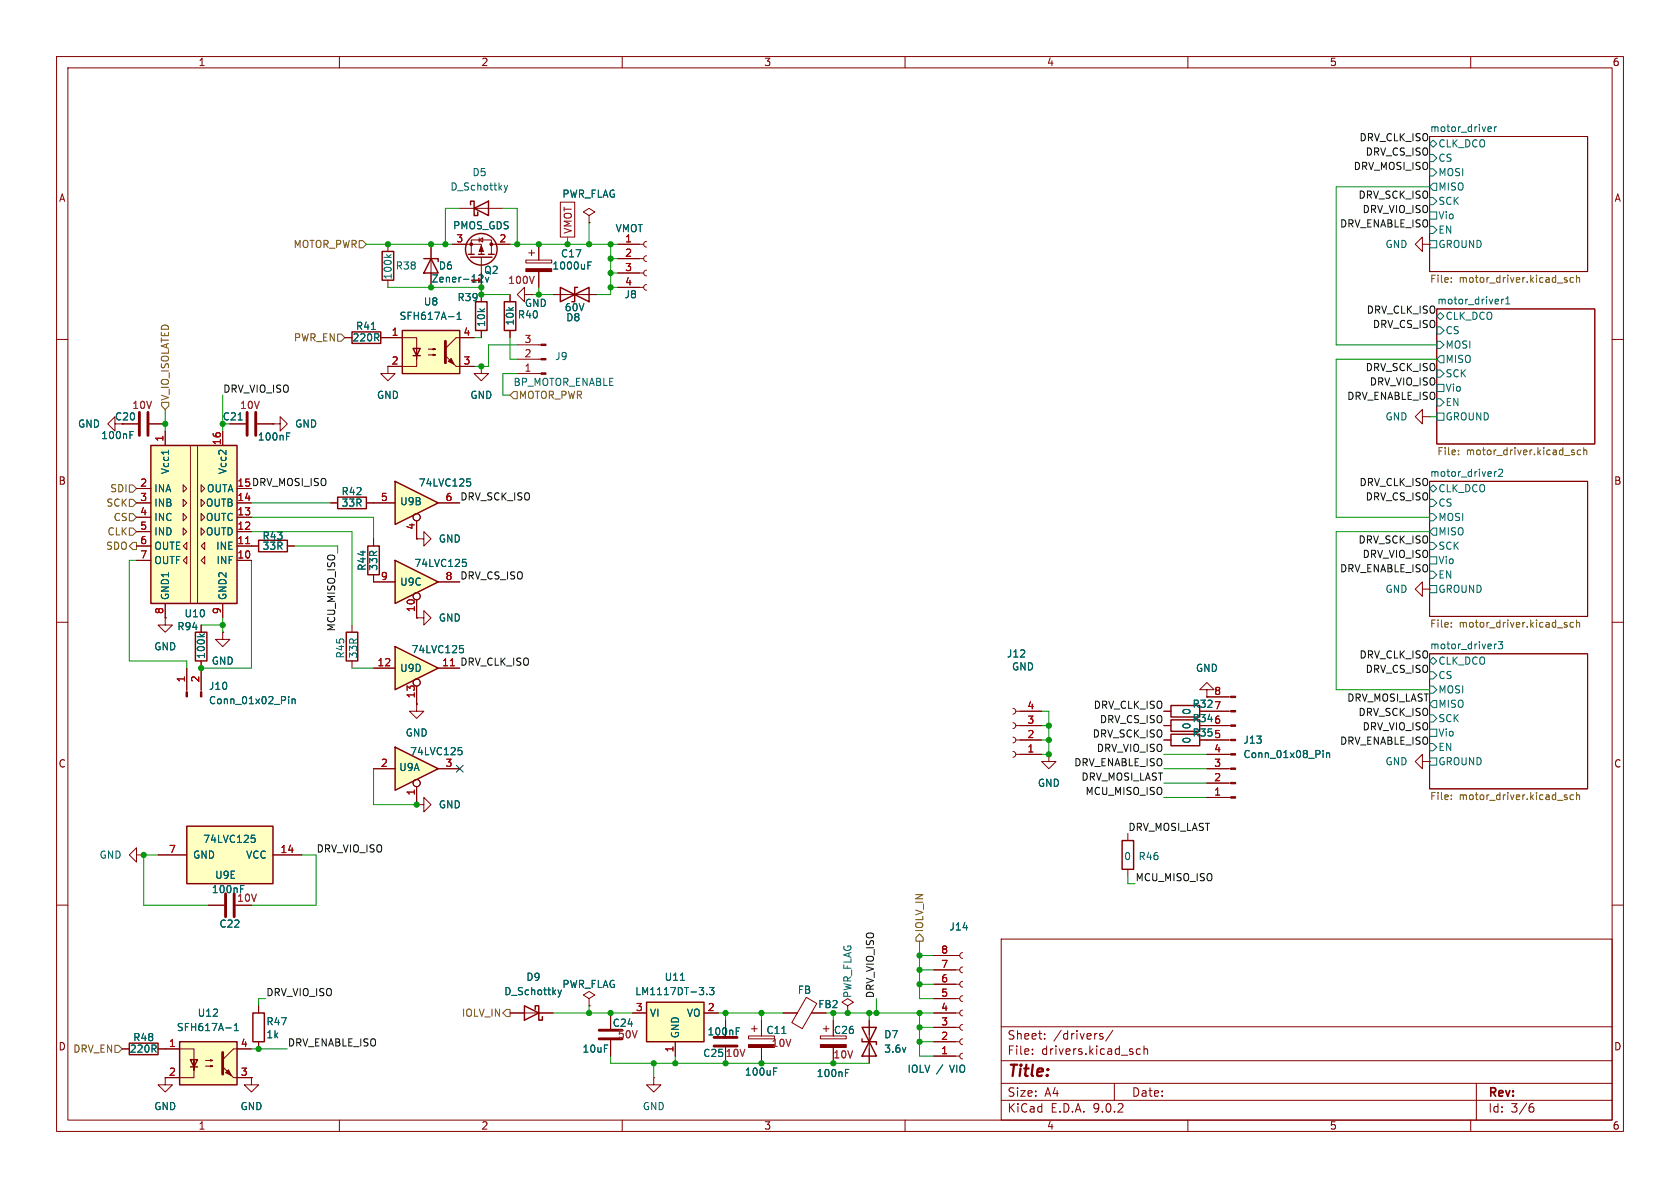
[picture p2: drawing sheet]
<svg xmlns="http://www.w3.org/2000/svg" width="297mm" height="210mm" viewBox="0 0 297 210" stroke-linecap="round" stroke-linejoin="round" font-family="sans-serif">
<g fill="none" stroke="#840000" stroke-width=".18">
<path d="M10 10h277v190h-277zM12 12h273v186h-273zM60 10v2M110 10v2M160 10v2M210 10v2M260 10v2M252.7 24.1h28v23.9h-28zM251.5 43.2v-1.3l-1.3 1.3 1.3 1.3v-1.3h1.2M252.7 43.2h.1M254 54.6h27.9v23.9h-27.9zM10 60h2"/>
<path d="M21.6 74.9h2.8M26.4 74.9h2.8M285 60h2M252.7 85.1h28v23.9h-28zM10 110h2M29.2 109.2v1.3h1.3l-1.3 1.3-1.3-1.3h1.3M29.2 109.2h.1M35.6 110.5v1.3M35.6 116.8v1.3M252.7 115.6h28v23.8h-28zM285 110h2M213.4 138.4h4.2"/>
<path d="M213.4 135.9h4.2M213.4 133.4h4.2M213.4 130.8h4.2M213.4 128.3h4.2M213.4 125.7h4.2M213.4 123.2h4.2M213.4 141h4.2M10 160h2M177 166h108v32h-108zM285 160h2M60 198v2M110 198v2"/>
<path d="M160 198v2M177 194.5h108M177 191.5h108M177 187.5h108M177 181.5h108M182.5 186.3v.1M182.5 185.5v.1M184.7 183.6v.1M184.7 182.8v.1M194.4 183l.6 .4-.2 .3-.4-.1M195 182.8l-.4-.1-.2 .2M196.7 182.1l-1.2 2"/>
<path d="M197 191.5v3M201.6 185.5l-.4-.1-.3 .3v.4l.1 .2h.6M202.2 185.5l.3-.1 .3 .1 .1 .9M202.2 184.9v1.5M210 198v2M260 198v2M261 191.5v6.5M270.6 195.7h.4l.2 .3-.1 .5-.5 .1M271 195.1l-.4 .1"/>
</g>
<g fill="none" stroke="#006464" stroke-width=".18">
<path d="M252.7 25.4l.7-.6 .6 .6-.6 .6zM252.7 27.3h.7l.6 .6-.6 .7h-.7zM252.7 29.8h.7l.6 .7-.6 .6h-.7zM252.7 34.9h.7l.6 .7-.6 .6h-.7zM252.7 37.5h1.3v1.2h-1.3zM253.4 32.4h.6v1.3h-.6l-.7-.7zM263.2 22.4l.4 .1 .1 .2-.6 .1M263.6 23.2l-.4 .1M264.2 22.4v.9M264.6 22.4l-.4 .3M252.7 40h.7l.6 .6-.6 .7h-.7zM252.7 42.5h1.3v1.3h-1.3z"/>
<path d="M254 55.9l.6-.7 .7 .7-.7 .6zM254 57.8h.6l.7 .6-.7 .7h-.6zM265.5 52.9v.8M265.8 52.9l-.3 .2M266.2 53.7h.7M266.2 52.8l.4-.3v1.2M23 76.9h.4M23 76.3h.6M254 70.5h.6l.7 .6-.7 .7h-.6zM254 60.3h.6l.7 .7-.7 .6h-.6zM254 65.4h.6l.7 .6-.7 .7h-.6zM254 67.9h1.3v1.3h-1.3z"/>
<path d="M254 73h1.3v1.3h-1.3zM254.6 62.9h.7v1.2h-.7l-.6-.6zM252.7 86.4l.7-.7 .6 .7-.6 .6zM252.7 88.3h.7l.6 .6-.6 .6h-.7zM252.7 90.8h.7l.6 .6-.6 .7h-.7zM252.7 95.9h.7l.6 .6-.6 .7h-.7zM252.7 98.4h1.3v1.3h-1.3zM253.4 93.3h.6v1.3h-.6l-.7-.6zM264.2 83.4v.8M264.6 83.4l-.4 .2M264.9 83.1l.5-.2 .3 .4-.8 .9h.8M35.3 112.1l.5 .4"/>
<path d="M36.1 112.1l-.4 .3M252.7 101h.7l.6 .6-.6 .6h-.7zM252.7 103.5h1.3v1.3h-1.3zM252.7 116.8l.7-.6 .6 .6-.6 .7zM252.7 118.7h.7l.6 .7-.6 .6h-.7zM264.2 113.8v.9M264.6 113.8l-.4 .3M264.9 113.4h.8l-.5 .5 .4 .1v.6l-.2 .1-.5-.1M233.9 132.7v.1M233.9 133.1v.8M234.5 133.1v.8M234.5 133.2l.2-.1h.3l.1 .8"/>
<path d="M252.7 131.4h.7l.6 .7-.6 .6h-.7zM252.7 121.3h.7l.6 .6-.6 .7h-.7zM252.7 126.4h.7l.6 .6-.6 .6h-.7zM252.7 128.9h1.3v1.3h-1.3zM252.7 134h1.3v1.3h-1.3zM253.4 123.8h.6v1.3h-.6l-.7-.6z"/>
</g>
<g fill="none" stroke="#725600" stroke-width=".18">
<path d="M256.6 49.1v.1M256.6 49.8v.1M276.7 49.5l.3 .1 .1 .1-.2 .2h-.2M276.7 49.1h.3M278.2 49.1h-.4l-.2 .2 .1 .6h.5M278.7 48.6v1.3M278.7 49.2l.2-.1h.3l.1 .8M257.8 79.6v.1M278 80h.3l.1 .2-.2 .2h-.3M278 79.5l.3 .1M279.4 79.6l-.3-.1-.3 .3 .2 .5h.4M280 79.7l.2-.2 .3 .1v.8"/>
<path d="M280 79.1v1.3M257.8 80.3v.1M256.6 110.8v.1M256.6 110.1v.1M276.7 110.4l.3 .1 .1 .2-.2 .2h-.2M276.7 110l.3 .1M278.2 110.1l-.4-.1-.2 .3 .1 .5h.5M278.7 110.1l.2-.1 .3 .1 .1 .8M278.7 109.6v1.3M256.6 140.6v.1M256.6 141.2v.2M276.7 140.9l.3 .1 .1 .2-.2 .2h-.2"/>
<path d="M276.7 140.5l.3 .1M278.2 140.6l-.4-.1-.2 .2 .1 .6h.5M278.7 140.1v1.3M278.7 140.6l.2-.1 .3 .1 .1 .8"/>
</g>
<path d="M34.5 111.8h2.1v5h-2.1z" fill="none" stroke="#840000" stroke-width=".25"/>
<path d="M24.6 72.9v4.1M26.2 72.9v4.1" fill="none" stroke="#840000" stroke-width=".51"/>
<g fill="#840000" stroke="#840000" stroke-width=".18">
<path d="M217.6 140.8h.8v.3h-.8z"/>
<path d="M217.6 138.3h.8v.3h-.8z"/>
<path d="M217.6 135.8h.8v.2h-.8z"/>
<path d="M217.6 133.2h.8v.3h-.8z"/>
<path d="M217.6 130.7h.8v.2h-.8z"/>
<path d="M217.6 128.1h.8v.3h-.8z"/>
<path d="M217.6 125.6h.8v.3h-.8z"/>
<path d="M217.6 123.1h.8v.2h-.8z"/>
</g>
<path d="M69.8 132.1l7.7 3.8-7.7 3.8z" fill="#ffffc2"/>
<path d="M69.8 132.1l7.7 3.8-7.7 3.8z" fill="none" stroke="#840000" stroke-width=".25"/>
<g fill="none" stroke="#840000" stroke-width=".18">
<path d="M66 135.9h3.8M73.7 139.1v3.1M77.5 135.9h3.8"/>
<circle cx="73.7" cy="138.4" r=".63"/>
</g>
<path d="M81 132.2h.6M81.1 132.6h.3l.3 .3-.1 .5h-.5" fill="none" stroke="#006464" stroke-width=".18"/>
<path d="M69.8 114.3l7.7 3.8-7.7 3.8z" fill="#ffffc2"/>
<path d="M69.8 114.3l7.7 3.8-7.7 3.8z" fill="none" stroke="#840000" stroke-width=".25"/>
<g fill="none" stroke="#840000" stroke-width=".18">
<path d="M66 118.1h3.8M73.7 109.2h1.2v-1.2l1.3 1.2-1.3 1.3v-1.3M73.7 109.2h.1M77.5 118.1h3.8M73.7 124.5v1.2h1.2l-1.2 1.3-1.3-1.3h1.3M73.7 124.5h.1M73.7 121.3v3.2"/>
<circle cx="73.7" cy="120.6" r=".63"/>
</g>
<path d="M79.6 117.7h.7" fill="none" stroke="#a90000" stroke-width=".18"/>
<path d="M81.3 114.1h.6M81.4 114.6h.3l.2 .2-.1 .5-.4 .1" fill="none" stroke="#006464" stroke-width=".18"/>
<path d="M69.8 99.1l7.7 3.8-7.7 3.8z" fill="#ffffc2"/>
<path d="M69.8 99.1l7.7 3.8-7.7 3.8z" fill="none" stroke="#840000" stroke-width=".25"/>
<g fill="none" stroke="#840000" stroke-width=".18">
<path d="M66 102.9h3.8M73.7 106v3.2M77.5 102.9h3.8"/>
<circle cx="73.7" cy="105.4" r=".63"/>
</g>
<path d="M81.8 98.9h.6M81.9 99.4h.3l.3 .2-.2 .5h-.4" fill="none" stroke="#006464" stroke-width=".18"/>
<path d="M69.8 85.1l7.7 3.8-7.7 3.8z" fill="#ffffc2"/>
<path d="M59.7 87.9h5.1v2h-5.1zM69.8 85.1l7.7 3.8-7.7 3.8zM207 127.3h5.1v2h-5.1zM207 124.7h5.1v2h-5.1zM207 129.8h5.1v2h-5.1z" fill="none" stroke="#840000" stroke-width=".25"/>
<g fill="none" stroke="#840000" stroke-width=".18">
<path d="M20.3 74.9v-1.2l-1.3 1.2 1.3 1.3v-1.3h1.3M40.6 74.9h2.8M45.5 74.9h2.8M48.3 74.9h1.2v-1.2l1.3 1.2-1.3 1.3v-1.3M48.3 74.9h.1M58.4 88.9h1.3M64.8 88.9h5M73.7 95.3h1.2v-1.3l1.3 1.3-1.3 1.2v-1.2M73.7 95.3h.1M73.7 92.1v3.2M77.5 88.9h3.8M205.7 128.3h1.3"/>
<path d="M205.7 125.7h1.3M205.7 130.8h1.3M213.4 121.9h1.2l-1.2-1.2-1.3 1.2h1.3v1.3M213.4 123.2h.1M73.7 142.2h1.2v-1.2l1.3 1.2-1.3 1.3v-1.3M73.7 142.2h.1M36.8 160h2.8"/>
<circle cx="73.7" cy="91.4" r=".63"/>
</g>
<path d="M42.1 74.2h.7M50.7 77.1h.4M50.7 76.5h.6M82.5 84.7h.7M82.7 85.1h.3l.2 .3-.1 .5h-.4M42.5 157.1h.5M42.5 156.5h.6" fill="none" stroke="#006464" stroke-width=".18"/>
<path d="M43.7 72.9v4.1M45.2 72.9v4.1M39.9 158v4.1M41.4 158v4.1" fill="none" stroke="#840000" stroke-width=".51"/>
<path d="M33 146.1h15.3v10.1h-15.3z" fill="#ffffc2"/>
<path d="M84.1 53.3h2v5.1h-2zM33 146.1h15.3v10.1h-15.3zM198.4 148.6h2v5.1h-2z" fill="none" stroke="#840000" stroke-width=".25"/>
<path d="M85.1 52.1v1.2M85.1 58.4v1.3M68.6 64.8v1.2h1.2l-1.2 1.3-1.3-1.3h1.3M33 118.1v4.2M35.6 118.1v4.2M185.4 133.4v1.2h1.3l-1.3 1.3-1.3-1.3h1.3M185.4 133.4h.1M27.9 151.1h5.1M48.3 151.1h5M199.4 147.3v1.3M199.4 153.7v1.2" fill="none" stroke="#840000" stroke-width=".18"/>
<path d="M51 123.1v.2M51 123.6v.8M51.6 123.6v.8M51.6 123.7l.2-.1h.3l.1 .8M44.4 147.6h.7M44.6 148.1h.3l.2 .3-.1 .5h-.4" fill="none" stroke="#006464" stroke-width=".18"/>
<g fill="#840000" stroke="#840000" stroke-width=".18">
<path d="M32.9 122.3h.2v.9h-.2z"/>
<path d="M35.4 122.3h.3v.9h-.3z"/>
</g>
<path d="M71.1 58.4h10.2v7.6h-10.2z" fill="#ffffc2"/>
<path d="M71.1 58.4h10.2v7.6h-10.2zM73 61.6h1.3l-.6 1.3zM73 62.9h1.3" fill="none" stroke="#840000" stroke-width=".25"/>
<path d="M68.6 59.7h5.1v3.8v-1.9M83.8 59.7h-3.2l-1.9 1.9M73.7 62.9v1.9h-5.1M75.7 61.7h1.3l-.4 .1v-.2l.4 .1M75.7 62.7h1.3l-.4 .2v-.3l.4 .1M80.6 64.8h3.2M85.1 64.8v1.2h1.3l-1.3 1.3-1.3-1.3h1.3M85.1 64.8h.1M24.1 151.1v-1.2l-1.2 1.2 1.2 1.3v-1.3h1.3M25.4 151.1h.1" fill="none" stroke="#840000" stroke-width=".18"/>
<path d="M78.7 60.3v3.8" fill="none" stroke="#840000" stroke-width=".51"/>
<g fill="#840000" stroke="#840000" stroke-width=".18">
<path d="M79.2 63.9l.6-.5 .5 1z"/>
<path d="M78.7 62.9l1.9 1.9z"/>
</g>
<path d="M79.3 56h1M80.8 56.5h.7M80.8 55.6l.4-.4v1.3" fill="none" stroke="#006464" stroke-width=".18"/>
<path d="M26.7 78.7h15.2v28h-15.2z" fill="#ffffc2"/>
<path d="M26.7 78.7h15.2v28h-15.2zM45.7 95.5h5.1v2h-5.1zM22.9 184.4h5v2h-5z" fill="none" stroke="#840000" stroke-width=".25"/>
<g fill="none" stroke="#840000" stroke-width=".18">
<path d="M29.2 76.2v2.5M33.7 78.7v28M34.9 78.7v28M39.4 76.2v2.5M24.1 86.4h2.6M24.1 88.9h2.6M24.1 91.4h2.6M24.1 94h2.6M24.1 96.5h2.6M24.1 99.1h2.6M32.4 85.7l.6 .7-.6 .6zM32.4 88.3l.6 .6-.6 .6z"/>
<path d="M32.4 90.8l.6 .6-.6 .7zM32.4 93.3l.6 .7-.6 .6zM32.4 96.5l.6-.6v1.3zM32.4 99.1l.6-.7v1.3zM35.6 85.7l.6 .7-.6 .6zM35.6 88.3l.6 .6-.6 .6zM35.6 90.8l.6 .6-.6 .7zM35.6 93.3l.6 .7-.6 .6zM35.6 96.5l.6-.6v1.3zM35.6 99.1l.6-.7v1.3zM41.9 88.9h2.5M41.9 91.4h2.5"/>
<path d="M41.9 94h2.5M41.9 96.5h3.8M41.9 99.1h2.5M50.8 96.5h1.3M29.2 106.7v2.5M39.4 111.8v1.2h1.2l-1.2 1.3-1.3-1.3h1.3M39.4 111.8h.1M39.4 106.7v2.5M179.1 132.8l.3 .2 .2 .4-.2 .3-.3 .2M179.1 130.3l.3 .2 .2 .3-.2 .4-.3 .1M179.1 127.8l.3 .1 .2 .4-.2 .3-.3 .2M179.1 125.2l.3 .2 .2 .3-.2 .4-.3 .1"/>
<path d="M179.6 133.4h4.5M179.6 130.8h4.5M179.6 128.3h4.5M179.6 125.7h4.5M21.6 185.4h1.3M27.9 185.4h1.3"/>
</g>
<path d="M29.8 79.6v.7" fill="none" stroke="#006464" stroke-width=".18"/>
<path d="M43.4 96.1h.7" fill="none" stroke="#a90000" stroke-width=".18"/>
<path d="M31.7 184.2h10.2v7.6h-10.2z" fill="#ffffc2"/>
<g fill="none" stroke="#840000" stroke-width=".25">
<path d="M83.2 36.2v-.6h.6v2.5h.7v-.6M83.8 36.8l2.6-1.2v2.5zM62.2 58.7h5.1v2h-5.1zM67.6 44.5h2v5h-2zM74.9 45.7h2.6v.5M76.2 45.7l1.3 2.6h-2.6zM82.8 45h1M83.2 45.5h3.8M84.6 45h1M86.4 45h1M89.2 53.3h2v5.1h-2zM99.1 50.8l5 2.5v-2.5l-5 2.5z"/>
<path d="M102.1 50.8h-.5v2.5h-.5M65 96.5h2.1v5.1h-2.1zM61.2 111.8h2v5h-2zM92.7 177.8l2.5 1.3-2.5 1.2zM94.6 178.4v-.6h.6v2.5h.7v-.6M31.7 184.2h10.2v7.6h-10.2zM33.7 187.3h1.2l-.6 1.3zM33.7 188.6h1.2M152.4 181.6h2.5l-2.5 5.1h2.5zM152.4 183.6v.6h2.5v.5"/>
<circle cx="85.1" cy="44.1" r="2.79"/>
</g>
<g fill="none" stroke="#840000" stroke-width=".18">
<path d="M81.3 36.8h7.6M104.1 38.1l1.1-.6-1.1-.7-1 .7 1 .6v1.3M104.1 39.4h.1M61 59.7h1.2M67.3 59.7h1.3M68.6 43.2v1.3M68.6 49.5v1.3M76.2 43.2v7.6M80 43.2h5.1v1.8M83.3 45v-2.6h3.6v2.6M84.7 42.4l.6-.4v.8zM84.7 42v.8"/>
<path d="M85.1 45.5v5.3M86.9 43.2h3.3M90.2 52.1v1.2M90.2 58.4v1.3M92.7 52.1v-1.3l-1.3 1.3 1.3 1.2v-1.2h1.3M93 46h4.5v.5h-4.5zM93.5 44.7h1M94 52.1h.1M94 44.2v1M95.2 43.2v2.8M95.2 48v2.8M97.8 52.1h7.6"/>
<path d="M109.2 43.2h4.6M109.2 45.7h4.6M109.2 48.3h4.6M109.2 50.8h4.6M114.3 42.7l-.4 .1-.1 .4 .1 .3 .4 .2M114.3 45.2l-.4 .2-.1 .3 .1 .4 .4 .1M114.3 47.8l-.4 .1-.1 .4 .1 .3 .4 .2M114.3 50.3l-.4 .1-.1 .4 .1 .4 .4 .1M91.4 66h4.3M91.4 63.5h4.3M91.4 61h4.3M251.5 73.7v-1.3l-1.3 1.3 1.3 1.2v-1.2h1.2"/>
<path d="M252.7 73.7h.1M66 95.3v1.2M62.2 110.5v1.3M62.2 116.8v1.3M66 101.6v1.3M251.5 104.1v-1.2l-1.3 1.2 1.3 1.3v-1.3h1.2M252.7 104.1h.1M251.5 134.6v-1.2l-1.3 1.2 1.3 1.3v-1.3h1.2M252.7 134.6h.1M90.2 179.1h7.6M104.1 176.5l1.1-.6-1.1-.6-1 .6 1 .6v1.3M104.1 177.8h.1"/>
<path d="M107.9 179.1v2.8M138.4 179.1h2.6M142.5 176.3l1.9 1.1-2.6 4.4-1.8-1zM143.5 179.1h2.5M149.9 177.8l1-.6-1-.7-1.1 .7 1.1 .6v1.3M149.9 179.1h.1M165.1 179.1h4.6M165.1 176.5h4.6M165.1 174h4.6M165.1 171.5h4.6M165.1 168.9h4.6M170.2 178.6l-.4 .1-.1 .4 .1 .3 .4 .2"/>
<path d="M170.2 176l-.4 .2-.1 .3 .1 .4 .4 .1M170.2 173.5l-.4 .1-.1 .4 .1 .3 .4 .2M170.2 170.9l-.4 .2-.1 .4 .1 .3 .4 .2M170.2 168.4l-.4 .2-.1 .3 .1 .4 .4 .1M29.2 185.4h5.1v3.8v-1.9M34.3 188.6v1.9h-5.1v1.3h1.3l-1.3 1.2-1.3-1.2h1.3M36.3 187.5h1.3l-.4 .1v-.3l.4 .2M36.3 188.5h1.3l-.4 .1v-.3l.4 .2M41.3 190.5h3.1M44.4 190.5v1.3h1.3l-1.3 1.2-1.2-1.2h1.2M44.4 190.5h.1M44.4 185.4h-3.1l-1.9 1.9"/>
<path d="M107.9 183.9v2.8M115.6 190.5v1.3h1.2l-1.2 1.2-1.3-1.2h1.3M115.6 190.5h.1M128.3 180.3v2.8M128.3 185.2v2.8M132.3 183.1h4.6v.5h-4.6zM132.8 181.9h1.1M133.3 181.4v1M134.6 180.3v2.8M134.6 185.2v2.8M145 183.1h4.6v.5h-4.6zM145.5 181.9h1.1"/>
<path d="M146 181.4v1M147.3 180.3v2.8M147.3 185.2v2.8M153.7 180.3v7.7M165.1 186.7h4.6M165.1 184.2h4.6M165.1 181.6h4.6M170.2 186.2l-.4 .1-.1 .4 .1 .3 .4 .2M170.2 183.6l-.4 .2-.1 .4 .1 .3 .4 .2M170.2 181.1l-.4 .2-.1 .3 .1 .4 .4 .1"/>
</g>
<path d="M39.4 186.1v3.8M105.9 182.1h4.1M105.9 183.6h4.1M126.2 183.4h4.1M126.2 184.9h4.1" fill="none" stroke="#840000" stroke-width=".51"/>
<g fill="#840000" stroke="#840000" stroke-width=".18">
<path d="M39.9 189.6l.5-.5 .5 1z"/>
<path d="M39.4 188.6l1.9 1.9z"/>
<path d="M95.7 65.9h.8v.3h-.8z"/>
<path d="M95.7 63.4h.8v.2h-.8z"/>
<path d="M95.7 60.8h.8v.3h-.8z"/>
<path d="M93 47.5h4.5v.5h-4.5z"/>
<path d="M132.3 184.7h4.6v.5h-4.6z"/>
<path d="M145 184.7h4.6v.5h-4.6z"/>
<path d="M85.1 43.4l.4 1.1h-.8z"/>
<circle cx="86.9" cy="43.2" r=".25"/>
<circle cx="83.3" cy="43.2" r=".25"/>
</g>
<g fill="none" stroke="#006464" stroke-width=".18">
<path d="M89.1 32.8l.3 .8M89.4 33.6l-.3 .4M89.7 32.8l-.3 .8M65.6 58.2h.8M68.3 45l.5 .5M69.2 45l-.5 .4M84.8 48.6h.3M85.8 49l.3 .9 .3-.9M103.9 46.9h.5M103.9 46.3h.6M98.7 175l.3 .8M99 175.8l-.3 .5"/>
<path d="M99.3 175l-.3 .8M39.9 181.7h1M41.4 182.2h.8M41.4 181.3l.4-.4v1.3M130.2 181.7h.6M130.2 182.3h.4M136.8 189.4h.4M136.8 188.8h.6M138.2 182.7h.7M149.5 189.7h.4M149.5 189h.6M166.7 188.2l-1.1 1.7"/>
</g>
<path d="M114.3 177.2h10.2v7h-10.2z" fill="#ffffc2"/>
<path d="M44.7 179.1h2v5.1h-2zM114.3 177.2h10.2v7h-10.2z" fill="none" stroke="#840000" stroke-width=".25"/>
<g fill="none" stroke="#840000" stroke-width=".18">
<path d="M99.1 35.7h2.5v6.2h-2.5zM104.1 39.4h.1M61 59.7h1.2M67.3 59.7h3.8M76.2 43.2v2.5M76.2 48.3v2.5M80 43.2h2.5M81.3 59.7h2.5M85.1 48.3v2.5M85.1 52.1v1.2M85.1 58.4v1.3M87.6 43.2h2.6"/>
<path d="M90.2 52.1v1.2M90.2 58.4v1.3M94 52.1h.1M95.2 43.2v2.8M95.2 48v2.8M97.8 52.1h2.5M102.9 52.1h2.5M109.2 43.2h3.8M109.2 45.7h3.8M109.2 48.3h3.8M109.2 50.8h3.8M21.6 74.9h2.8"/>
<path d="M26.4 74.9h2.8M29.2 76.2v2.5M39.4 76.2v2.5M40.6 74.9h2.8M45.5 74.9h2.8M48.3 74.9h.1M68.6 64.8h2.5M81.3 64.8h2.5M85.1 64.8h.1M24.1 88.9h2.6M24.1 96.5h2.6M24.1 86.4h2.6"/>
<path d="M24.1 91.4h2.6M24.1 94h2.6M24.1 99.1h2.6M41.9 88.9h2.5M41.9 96.5h3.8M41.9 91.4h2.5M41.9 94h2.5M41.9 99.1h2.5M50.8 96.5h1.3M58.4 88.9h1.3M64.8 88.9h5M66 95.3v1.2"/>
<path d="M73.7 95.3h.1M73.7 92.1v3.2M77.5 88.9h3.8M29.2 109.2h.1M29.2 106.7v2.5M33 118.1v3.8M35.6 110.5v1.3M35.6 116.8v5.1M39.4 111.8h.1M39.4 106.7v2.5M66 101.6v1.3h3.8M66 118.1h3.8"/>
<path d="M73.7 109.2h.1M73.7 106v3.2M77.5 118.1h3.8M77.5 102.9h3.8M66 135.9h3.8M73.7 124.5h.1M73.7 121.3v3.2M73.7 139.1v3.1M77.5 135.9h3.8M180.3 133.4h3.8M180.3 130.8h3.8M180.3 128.3h3.8"/>
<path d="M180.3 125.7h3.8M185.4 133.4h.1M205.7 130.8h1.3M205.7 128.3h1.3M205.7 125.7h1.3M213.4 123.2h.1M213.4 135.9h3.8M213.4 133.4h3.8M213.4 130.8h3.8M213.4 128.3h3.8M213.4 125.7h3.8M213.4 138.4h3.8"/>
<path d="M213.4 123.2h3.8M27.9 151.1h5.1M48.3 151.1h5M73.7 142.2h.1M213.4 141h3.8M36.8 160h2.8M45.7 177.8v1.3M90.2 179.1h2.5M95.2 179.1h2.6M104.1 177.8h.1M107.9 179.1v2.8M111.8 179.1h2.5"/>
<path d="M124.5 179.1h2.5M138.4 179.1h2.6M143.5 179.1h2.5M165.1 179.1h3.8M165.1 176.5h3.8M165.1 174h3.8M165.1 171.5h3.8M165.1 168.9h3.8M21.6 185.4h1.3M27.9 185.4h3.8M29.2 190.5h2.5M41.9 185.4h2.5"/>
<path d="M41.9 190.5h2.5M44.4 190.5h.1M45.7 184.2v1.2M107.9 183.9v2.8M119.4 184.2v2.5M128.3 180.3v2.8M128.3 185.2v2.8M134.6 180.3v2.8M134.6 185.2v2.8M147.3 180.3v2.8M147.3 185.2v2.8M153.7 180.3v2.6"/>
<path d="M153.7 185.4v2.6M165.1 186.7h3.8M165.1 184.2h3.8M165.1 181.6h3.8"/>
<circle cx="73.7" cy="91.4" r=".63"/>
<circle cx="73.7" cy="105.4" r=".63"/>
<circle cx="73.7" cy="120.6" r=".63"/>
<circle cx="73.7" cy="138.4" r=".63"/>
</g>
<g fill="none" stroke="#006464" stroke-width=".18">
<path d="M65.6 58.2h.8M79.3 56h1M80.8 56.5h.7M80.8 55.6l.4-.4v1.3M84.8 48.6h.3M85.8 49l.3 .9 .3-.9M103.9 46.9h.5M103.9 46.3h.6M23 76.9h.4M23 76.3h.6M29.8 79.6v.7M42.1 74.2h.7"/>
<path d="M50.7 77.1h.4M50.7 76.5h.6M81.8 98.9h.6M81.9 99.4h.3l.3 .2-.2 .5h-.4M82.5 84.7h.7M82.7 85.1h.3l.2 .3-.1 .5h-.4M35.3 112.1l.5 .4M36.1 112.1l-.4 .3M81.3 114.1h.6M81.4 114.6h.3l.2 .2-.1 .5-.4 .1M51 123.1v.2M51 123.6v.8"/>
<path d="M51.6 123.6v.8M51.6 123.7l.2-.1h.3l.1 .8M81 132.2h.6M81.1 132.6h.3l.3 .3-.1 .5h-.5M233.9 132.7v.1M233.9 133.1v.8M234.5 133.1v.8M234.5 133.2l.2-.1h.3l.1 .8M42.5 157.1h.5M42.5 156.5h.6M44.4 147.6h.7M44.6 148.1h.3l.2 .3-.1 .5h-.4"/>
<path d="M98.7 175l.3 .8M99 175.8l-.3 .5M99.3 175l-.3 .8M120.3 173.3h.7M124.9 175.7v.1M125.4 174.6h.8l-.4 .5 .4 .1v.5l-.2 .1-.6-.1M39.9 181.7h1M41.4 182.2h.8M41.4 181.3l.4-.4v1.3M130.2 182.3h.4M130.2 181.7h.6M136.8 189.4h.4"/>
<path d="M136.8 188.8h.6M138.2 182.7h.7M149.5 189.7h.4M149.5 189h.6M166.7 188.2l-1.1 1.7"/>
</g>
<path d="M59.7 59.1h.6l.7 .6-.7 .6h-.6zM63.5 42.5h.6l.7 .7-.7 .6h-.6zM28.6 71.1h1.2v.7l-.6 .6-.6-.6zM90.2 69.9l.6-.7h.6v1.3h-.6zM22.9 85.7h.6l.6 .7-.6 .6h-.6zM22.9 93.3h.6l.6 .7-.6 .6h-.6zM22.9 90.8h.6l.6 .6-.6 .7h-.6zM22.9 88.3h.6l.6 .6-.6 .6h-.6zM23.5 95.9h.6v1.3h-.6l-.6-.7zM89.5 178.4h.7v1.3h-.7l-.6-.6zM162.6 165.1l.6 .6v.7h-1.3v-.7zM20.3 184.8h.7l.6 .6-.6 .7h-.7z" fill="none" stroke="#725600" stroke-width=".18"/>
<g fill="none" stroke="#009600" stroke-width=".18">
<path d="M81.3 36.8h-2.6v6.4M88.9 36.8h2.5v6.4M104.1 39.4v3.8M252.7 33h-16.5v28h17.8M64.8 43.2h15.2M68.6 50.8h16.5v1.3h5.1M83.8 59.7h1.3M90.2 43.2h19M90.2 59.7v3.8h1.2M94 52.1h3.8M95.2 50.8v1.3M100.3 41.9v1.3"/>
<path d="M107.9 43.2v8.9h-2.5M107.9 45.7h1.3M107.9 48.3h1.3M107.9 50.8h1.3M29.2 72.4v3.8M39.4 69.9v6.3M91.4 61h-5v3.8h-2.6M91.4 66h-2.5v3.9h1.3M252.7 73.7h1.3M254 63.5h-17.8v27.9h16.5M24.1 99.1h-1.2v17.7h10.1v1.3M44.4 94h17.8v16.5"/>
<path d="M44.4 91.4h21.6v3.9M44.4 99.1v19h-8.8M44.4 88.9h14M52.1 96.5h7.6v1.3M252.7 94h-16.5v27.9h16.5M35.6 110.5h3.8M39.4 109.2v2.6M62.2 118.1h3.8M66 135.9v6.3h7.7M184.1 125.7h1.3v7.7h-1.3M184.1 128.3h1.3M184.1 130.8h1.3"/>
<path d="M205.7 133.4h7.7M205.7 135.9h7.7M205.7 138.4h7.7M27.9 151.1h-2.5v8.9h11.4M53.3 151.1h2.6v8.9h-11.5M199.4 154.9v1.3h1.3M205.7 141h7.7M47 176.5h-1.3v1.3M97.8 179.1h14M104.1 177.8v1.3M127 179.1h11.4M128.3 179.1v1.2"/>
<path d="M134.6 179.1v1.2M146 179.1h19.1M147.3 179.1v1.2M153.7 179.1v1.2M154.9 176.5v2.6M162.6 166.4v10.1h2.5M162.6 179.1v7.6h2.5M162.6 168.9h2.5M162.6 174h2.5M162.6 171.5h2.5M44.4 185.4h6.4M107.9 186.7v1.3h45.8"/>
<path d="M115.6 188v2.5M119.4 186.7v1.3M162.6 184.2h2.5M162.6 181.6h2.5"/>
</g>
<path d="M80.7 135.3l1.2 1.2M81.9 135.3l-1.2 1.2" fill="none" stroke="#000084" stroke-width=".18"/>
<path d="M43.4 96.1h.7M79.6 117.7h.7" fill="none" stroke="#a90000" stroke-width=".18"/>
<g fill="#009600" stroke="#009600" stroke-width=".18">
<circle cx="35.6" cy="118.1" r=".46"/>
<circle cx="85.1" cy="64.8" r=".46"/>
<circle cx="95.2" cy="52.1" r=".46"/>
<circle cx="85.1" cy="52.1" r=".46"/>
<circle cx="107.9" cy="50.8" r=".46"/>
<circle cx="78.7" cy="43.2" r=".46"/>
<circle cx="68.6" cy="43.2" r=".46"/>
<circle cx="76.2" cy="50.8" r=".46"/>
<circle cx="76.2" cy="43.2" r=".46"/>
<circle cx="119.4" cy="188" r=".46"/>
<circle cx="115.6" cy="188" r=".46"/>
<circle cx="128.3" cy="179.1" r=".46"/>
<circle cx="128.3" cy="188" r=".46"/>
<circle cx="147.3" cy="188" r=".46"/>
<circle cx="147.3" cy="179.1" r=".46"/>
<circle cx="104.1" cy="179.1" r=".46"/>
<circle cx="107.9" cy="179.1" r=".46"/>
<circle cx="134.6" cy="179.1" r=".46"/>
<circle cx="134.6" cy="188" r=".46"/>
<circle cx="39.4" cy="110.5" r=".46"/>
<circle cx="39.4" cy="74.9" r=".46"/>
<circle cx="29.2" cy="74.9" r=".46"/>
<circle cx="45.7" cy="185.4" r=".46"/>
<circle cx="73.7" cy="142.2" r=".46"/>
<circle cx="25.4" cy="151.1" r=".46"/>
<circle cx="107.9" cy="48.3" r=".46"/>
<circle cx="107.9" cy="45.7" r=".46"/>
<circle cx="95.2" cy="43.2" r=".46"/>
<circle cx="91.4" cy="43.2" r=".46"/>
<circle cx="104.1" cy="43.2" r=".46"/>
<circle cx="107.9" cy="43.2" r=".46"/>
<circle cx="100.3" cy="43.2" r=".46"/>
<circle cx="85.1" cy="50.8" r=".46"/>
<circle cx="185.4" cy="128.3" r=".46"/>
<circle cx="185.4" cy="130.8" r=".46"/>
<circle cx="185.4" cy="133.4" r=".46"/>
<circle cx="154.9" cy="179.1" r=".46"/>
<circle cx="149.9" cy="179.1" r=".46"/>
<circle cx="153.7" cy="179.1" r=".46"/>
<circle cx="162.6" cy="171.5" r=".46"/>
<circle cx="162.6" cy="174" r=".46"/>
<circle cx="162.6" cy="179.1" r=".46"/>
<circle cx="162.6" cy="181.6" r=".46"/>
<circle cx="162.6" cy="184.2" r=".46"/>
<circle cx="162.6" cy="168.9" r=".46"/>
</g>
<text font-size="2.8" fill="#840000" x="178" y="190.9">Title:</text>
<g font-size="2.1" fill="#840000">
<text x="178" y="184">Sheet:</text>
<text x="186.2" y="184">/drivers/</text>
<text x="178" y="186.7">File:</text>
<text x="184.1" y="186.7">drivers.kicad_sch</text>
<text x="178" y="196.9">KiCad</text>
<text x="178" y="194.1">Size:</text>
<text x="184.7" y="194.1">A4</text>
<text x="185.7" y="196.9">E.D.A.</text>
<text x="193.3" y="196.9">9.0.2</text>
<text x="200" y="194.1">Date:</text>
<text x="263" y="194.3">Rev:</text>
<text x="263" y="196.9">Id:</text>
<text x="267.1" y="196.9">3/6</text>
</g>
<g font-size="1.8" fill="#840000">
<text x="35" y="11.9">1</text>
<text x="85" y="11.9">2</text>
<text x="135" y="11.9">3</text>
<text x="185" y="11.9">4</text>
<text x="235" y="11.9">5</text>
<text x="285" y="11.9">6</text>
<text x="10.3" y="35.9">A</text>
<text x="285.3" y="35.9">A</text>
<text x="101.3" y="41.4" transform="rotate(-90 101.3 41.4)">VMOT</text>
<text x="10.3" y="85.9">B</text>
<text x="41.9" y="86.1">15 DRV_MOSI_ISO</text>
<text x="285.3" y="85.9">B</text>
<text x="210.7" y="125.3">R32</text>
<text x="210.7" y="127.9">R34</text>
<text x="210.7" y="130.4">R35</text>
<text x="10.3" y="135.9">C</text>
<text x="285.3" y="135.9">C</text>
<text x="41.8" y="159.6">10V</text>
<text x="10.3" y="185.9">D</text>
<text x="285.3" y="185.9">D</text>
<text x="29.8" y="190.2">2</text>
<text x="35" y="199.9">1</text>
<text x="85" y="199.9">2</text>
<text x="135" y="199.9">3</text>
<text x="185" y="199.9">4</text>
<text x="235" y="199.9">5</text>
<text x="285" y="199.9">6</text>
</g>
<g font-size="1.8" fill="#0f0f0f">
<text x="252.7" y="23.4">motor_driver</text>
<text x="240.3" y="25.1">DRV_CLK_ISO</text>
<text x="241.3" y="27.6">DRV_CS_ISO</text>
<text x="239.2" y="30.1">DRV_MOSI_ISO</text>
<text x="240.1" y="35.2">DRV_SCK_ISO</text>
<text x="236.8" y="40.3">DRV_ENABLE_ISO</text>
<text x="240.8" y="37.8">DRV_VIO_ISO</text>
<text x="254" y="53.9">motor_driver1</text>
<text x="241.5" y="55.5">DRV_CLK_ISO</text>
<text x="242.6" y="58.1">DRV_CS_ISO</text>
<text x="241.3" y="65.7">DRV_SCK_ISO</text>
<text x="39.4" y="69.5">DRV_VIO_ISO</text>
<text x="238.1" y="70.8">DRV_ENABLE_ISO</text>
<text x="242.1" y="68.2">DRV_VIO_ISO</text>
<text x="81.3" y="88.6">DRV_SCK_ISO</text>
<text x="240.3" y="86">DRV_CLK_ISO</text>
<text x="241.3" y="88.6">DRV_CS_ISO</text>
<text x="252.7" y="84.4">motor_driver2</text>
<text x="236.8" y="101.3">DRV_ENABLE_ISO</text>
<text x="240.1" y="96.2">DRV_SCK_ISO</text>
<text x="240.8" y="98.7">DRV_VIO_ISO</text>
<text x="81.3" y="102.5">DRV_CS_ISO</text>
<text x="59.3" y="111.7" transform="rotate(-90 59.3 111.7)">MCU_MISO_ISO</text>
<text x="81.3" y="117.8">DRV_CLK_ISO</text>
<text x="240.3" y="116.5">DRV_CLK_ISO</text>
<text x="241.3" y="119">DRV_CS_ISO</text>
<text x="252.7" y="114.9">motor_driver3</text>
<text x="193.3" y="125.4">DRV_CLK_ISO</text>
<text x="238.1" y="124.1">DRV_MOSI_LAST</text>
<text x="193.1" y="130.5">DRV_SCK_ISO</text>
<text x="194.3" y="127.9">DRV_CS_ISO</text>
<text x="236.8" y="131.7">DRV_ENABLE_ISO</text>
<text x="240.1" y="126.7">DRV_SCK_ISO</text>
<text x="240.8" y="129.2">DRV_VIO_ISO</text>
<text x="189.8" y="135.5">DRV_ENABLE_ISO</text>
<text x="193.8" y="133">DRV_VIO_ISO</text>
<text x="191.1" y="138.1">DRV_MOSI_LAST</text>
<text x="191.8" y="140.6">MCU_MISO_ISO</text>
<text x="199.4" y="147">DRV_MOSI_LAST</text>
<text x="55.9" y="150.8">DRV_VIO_ISO</text>
<text x="200.7" y="155.9">MCU_MISO_ISO</text>
<text x="47" y="176.2">DRV_VIO_ISO</text>
<text x="154.6" y="176.5" transform="rotate(-90 154.6 176.5)">DRV_VIO_ISO</text>
<text x="50.8" y="185.1">DRV_ENABLE_ISO</text>
</g>
<g font-size="1.8" fill="#006464">
<text x="254.2" y="26.3">CLK_DCO</text>
<text x="254.2" y="28.8">CS</text>
<text x="79.5" y="33.9">D_Schottky</text>
<text x="83.4" y="31.3">D5</text>
<text x="99.3" y="35.2">PWR_FLAG</text>
<text x="254.2" y="33.9">MISO</text>
<text x="254.2" y="31.3">MOSI</text>
<text x="80" y="40.7">PMOS_GDS</text>
<text x="108.7" y="41.2">VMOT</text>
<text x="254.2" y="41.5">EN</text>
<text x="254.2" y="36.4">SCK</text>
<text x="254.2" y="39">Vio</text>
<text x="69.9" y="47.9">R38</text>
<text x="77.5" y="47.9">D6</text>
<text x="97.5" y="47.9">1000uF</text>
<text x="99.1" y="45.7">C17</text>
<text x="244.8" y="44">GND</text>
<text x="254.2" y="44">GROUND</text>
<text x="69.4" y="49.5" transform="rotate(-90 69.4 49.5)">100k</text>
<text x="76.2" y="50.1">Zener-12v</text>
<text x="80.8" y="53.4">R39</text>
<text x="85.5" y="48.6">Q2</text>
<text x="110.3" y="52.9">J8</text>
<text x="62.8" y="58.5">R41</text>
<text x="70.5" y="56.7">SFH617A-1</text>
<text x="74.8" y="54.2">U8</text>
<text x="86" y="57.9" transform="rotate(-90 86 57.9)">10k</text>
<text x="91" y="57.6" transform="rotate(-90 91 57.6)">10k</text>
<text x="91.4" y="56.5">R40</text>
<text x="92.7" y="54.5">GND</text>
<text x="99.7" y="55.2">60V</text>
<text x="100" y="57">D8</text>
<text x="255.5" y="56.7">CLK_DCO</text>
<text x="255.5" y="59.3">CS</text>
<text x="62.2" y="60.6">220R</text>
<text x="98.1" y="63.9">J9</text>
<text x="255.5" y="64.4">MISO</text>
<text x="255.5" y="61.8">MOSI</text>
<text x="66.5" y="70.7">GND</text>
<text x="83.1" y="70.7">GND</text>
<text x="90.7" y="68.4">BP_MOTOR_ENABLE</text>
<text x="255.5" y="72">EN</text>
<text x="255.5" y="66.9">SCK</text>
<text x="255.5" y="69.4">Vio</text>
<text x="13.7" y="75.8">GND</text>
<text x="17.8" y="77.8">100nF</text>
<text x="20.2" y="74.5">C20</text>
<text x="39.3" y="74.5">C21</text>
<text x="52.1" y="75.8">GND</text>
<text x="244.8" y="74.5">GND</text>
<text x="255.5" y="74.5">GROUND</text>
<text x="30.1" y="83.9" transform="rotate(-90 30.1 83.9)">Vcc1</text>
<text x="40.2" y="83.9" transform="rotate(-90 40.2 83.9)">Vcc2</text>
<text x="45.5" y="78.1">100nF</text>
<text x="27.2" y="87.2">INA</text>
<text x="27.2" y="89.8">INB</text>
<text x="36.3" y="89.8">OUTB</text>
<text x="36.5" y="87.2">OUTA</text>
<text x="60.3" y="87.7">R42</text>
<text x="60.3" y="89.8">33R</text>
<text x="70.6" y="89.5">U9B</text>
<text x="73.9" y="86.2">74LVC125</text>
<text x="254.2" y="87.2">CLK_DCO</text>
<text x="254.2" y="89.8">CS</text>
<text x="27.2" y="92.3">INC</text>
<text x="27.2" y="94.8">IND</text>
<text x="36.3" y="92.3">OUTC</text>
<text x="36.3" y="94.8">OUTD</text>
<text x="46.3" y="95.6">R43</text>
<text x="254.2" y="94.8">MISO</text>
<text x="254.2" y="92.3">MOSI</text>
<text x="27.2" y="97.4">OUTE</text>
<text x="27.2" y="99.9">OUTF</text>
<text x="38.1" y="97.4">INE</text>
<text x="38.2" y="99.9">INF</text>
<text x="46.3" y="97.4">33R</text>
<text x="64.9" y="101" transform="rotate(-90 64.9 101)">R44</text>
<text x="66.9" y="101" transform="rotate(-90 66.9 101)">33R</text>
<text x="73.2" y="100.4">74LVC125</text>
<text x="77.5" y="96.1">GND</text>
<text x="254.2" y="97.4">SCK</text>
<text x="254.2" y="99.9">Vio</text>
<text x="30.1" y="106.2" transform="rotate(-90 30.1 106.2)">GND1</text>
<text x="40.2" y="106.2" transform="rotate(-90 40.2 106.2)">GND2</text>
<text x="70.6" y="103.7">U9C</text>
<text x="244.8" y="105">GND</text>
<text x="254.2" y="102.5">EN</text>
<text x="254.2" y="105">GROUND</text>
<text x="31.3" y="111.6">R94</text>
<text x="32.5" y="109.3">U10</text>
<text x="77.5" y="110.1">GND</text>
<text x="27.2" y="115.2">GND</text>
<text x="36.4" y="116.6" transform="rotate(-90 36.4 116.6)">100k</text>
<text x="37.3" y="117.7">GND</text>
<text x="61.1" y="116.5" transform="rotate(-90 61.1 116.5)">R45</text>
<text x="63.3" y="116.5" transform="rotate(-90 63.3 116.5)">33R</text>
<text x="70.6" y="119">U9D</text>
<text x="72.7" y="115.7">74LVC125</text>
<text x="177.9" y="116.4">J12</text>
<text x="178.8" y="118.7">GND</text>
<text x="211.3" y="119">GND</text>
<text x="254.2" y="117.7">CLK_DCO</text>
<text x="36.8" y="124.7">Conn_01x02_Pin</text>
<text x="36.8" y="122.1">J10</text>
<text x="254.2" y="120.2">CS</text>
<text x="254.2" y="125.3">MISO</text>
<text x="254.2" y="122.8">MOSI</text>
<text x="71.6" y="130.4">GND</text>
<text x="210.7" y="131.6" transform="rotate(-90 210.7 131.6)">0</text>
<text x="210.7" y="129" transform="rotate(-90 210.7 129)">0</text>
<text x="210.7" y="126.5" transform="rotate(-90 210.7 126.5)">0</text>
<text x="219.7" y="131.7">J13</text>
<text x="254.2" y="127.9">SCK</text>
<text x="254.2" y="130.4">Vio</text>
<text x="70.5" y="136.5">U9A</text>
<text x="72.4" y="133.7">74LVC125</text>
<text x="219.7" y="134.2">Conn_01x08_Pin</text>
<text x="244.8" y="135.5">GND</text>
<text x="254.2" y="132.9">EN</text>
<text x="254.2" y="135.5">GROUND</text>
<text x="77.5" y="143.1">GND</text>
<text x="183.4" y="139.3">GND</text>
<text x="35.8" y="149.2">74LVC125</text>
<text x="17.5" y="152">GND</text>
<text x="34" y="152">GND</text>
<text x="37.9" y="155.5">U9E</text>
<text x="43.4" y="152">VCC</text>
<text x="198.6" y="152.2">0</text>
<text x="201.2" y="152.2">R46</text>
<text x="37.4" y="158.1">100nF</text>
<text x="38.7" y="164.2">C22</text>
<text x="167.8" y="164.7">J14</text>
<text x="93" y="173.6">D9</text>
<text x="117.4" y="173.6">U11</text>
<text x="34.9" y="179.9">U12</text>
<text x="89.1" y="176.1">D_Schottky</text>
<text x="99.3" y="174.9">PWR_FLAG</text>
<text x="112.2" y="176.1">LM1117DT-3.3</text>
<text x="114.8" y="179.9">VI</text>
<text x="121.3" y="179.9">VO</text>
<text x="140.9" y="175.9">FB</text>
<text x="144.6" y="178.4">FB2</text>
<text x="150.7" y="176.5" transform="rotate(-90 150.7 176.5)">PWR_FLAG</text>
<text x="23.5" y="184.3">R48</text>
<text x="31.2" y="182.5">SFH617A-1</text>
<text x="47" y="181.5">R47</text>
<text x="47" y="183.7">1k</text>
<text x="108.2" y="181.7">C24</text>
<text x="120.2" y="183.6" transform="rotate(-90 120.2 183.6)">GND</text>
<text x="125" y="183.2">100nF</text>
<text x="135.4" y="183">C11</text>
<text x="147.3" y="183">C26</text>
<text x="156.2" y="183.7">D7</text>
<text x="22.8" y="186.3">220R</text>
<text x="102.9" y="186.3">10uF</text>
<text x="124.2" y="187">C25</text>
<text x="131.6" y="190.3">100uF</text>
<text x="144.3" y="190.6">100nF</text>
<text x="156.2" y="186.3">3.6v</text>
<text x="160.3" y="189.8">IOLV</text>
<text x="168.1" y="189.8">VIO</text>
<text x="27.2" y="196.4">GND</text>
<text x="42.4" y="196.4">GND</text>
<text x="113.5" y="196.4">GND</text>
</g>
<g font-size="1.8" fill="#725600">
<text x="51.8" y="44">MOTOR_PWR</text>
<text x="252.7" y="50.3">File:</text>
<text x="258" y="50.3">motor_driver.kicad_sch</text>
<text x="51.9" y="60.6">PWR_EN</text>
<text x="30.1" y="70.9" transform="rotate(-90 30.1 70.9)">V_IO_ISOLATED</text>
<text x="91.6" y="70.7">MOTOR_PWR</text>
<text x="254" y="80.8">File:</text>
<text x="259.2" y="80.8">motor_driver.kicad_sch</text>
<text x="18.7" y="89.8">SCK</text>
<text x="19.4" y="87.2">SDI</text>
<text x="18.9" y="94.8">CLK</text>
<text x="20" y="92.3">CS</text>
<text x="18.7" y="97.4">SDO</text>
<text x="252.7" y="111.3">File:</text>
<text x="258" y="111.3">motor_driver.kicad_sch</text>
<text x="252.7" y="141.8">File:</text>
<text x="258" y="141.8">motor_driver.kicad_sch</text>
<text x="163.4" y="164.9" transform="rotate(-90 163.4 164.9)">IOLV_IN</text>
<text x="81.6" y="179.9">IOLV_IN</text>
<text x="12.9" y="186.3">DRV_EN</text>
</g>
<g font-size="1.8" fill="#a90000">
<text x="80.6" y="42.9">3</text>
<text x="88.2" y="42.9">2</text>
<text x="110.4" y="42.9">1</text>
<text x="110.4" y="45.5">2</text>
<text x="84.8" y="50.2" transform="rotate(-90 84.8 50.2)">1</text>
<text x="110.4" y="48">3</text>
<text x="110.4" y="50.5">4</text>
<text x="69.1" y="59.4">1</text>
<text x="81.8" y="59.4">4</text>
<text x="69.1" y="64.5">2</text>
<text x="81.8" y="64.5">3</text>
<text x="92.6" y="65.8">1</text>
<text x="92.6" y="63.2">2</text>
<text x="92.6" y="60.7">3</text>
<text x="29" y="78.2" transform="rotate(-90 29 78.2)">1</text>
<text x="39.1" y="78.8" transform="rotate(-90 39.1 78.8)">16</text>
<text x="24.7" y="86.1">2</text>
<text x="24.7" y="88.6">3</text>
<text x="41.9" y="88.6">14</text>
<text x="41.9" y="86.1">15</text>
<text x="67.2" y="88.6">5</text>
<text x="78.7" y="88.6">6</text>
<text x="24.7" y="91.2">4</text>
<text x="24.7" y="93.7">5</text>
<text x="41.9" y="91.2">13</text>
<text x="41.9" y="93.7">12</text>
<text x="73.4" y="93.7" transform="rotate(-90 73.4 93.7)">4</text>
<text x="24.7" y="96.3">6</text>
<text x="24.7" y="98.8">7</text>
<text x="41.9" y="96.3">11</text>
<text x="41.9" y="98.8">10</text>
<text x="67.2" y="102.6">9</text>
<text x="78.7" y="102.6">8</text>
<text x="29" y="108.7" transform="rotate(-90 29 108.7)">8</text>
<text x="39.1" y="108.7" transform="rotate(-90 39.1 108.7)">9</text>
<text x="73.4" y="108.3" transform="rotate(-90 73.4 108.3)">10</text>
<text x="66.6" y="117.9">12</text>
<text x="78.1" y="117.9">11</text>
<text x="32.8" y="120.7" transform="rotate(-90 32.8 120.7)">1</text>
<text x="35.3" y="120.7" transform="rotate(-90 35.3 120.7)">2</text>
<text x="73.4" y="123.5" transform="rotate(-90 73.4 123.5)">13</text>
<text x="181.5" y="125.5">4</text>
<text x="214.6" y="125.5">7</text>
<text x="214.6" y="122.9">8</text>
<text x="181.5" y="130.6">2</text>
<text x="181.5" y="128">3</text>
<text x="214.6" y="130.6">5</text>
<text x="214.6" y="128">6</text>
<text x="67.2" y="135.6">2</text>
<text x="78.7" y="135.6">3</text>
<text x="181.5" y="133.1">1</text>
<text x="214.6" y="135.6">3</text>
<text x="214.6" y="133.1">4</text>
<text x="73.4" y="140.7" transform="rotate(-90 73.4 140.7)">1</text>
<text x="214.6" y="140.7">1</text>
<text x="214.6" y="138.2">2</text>
<text x="29.8" y="150.9">7</text>
<text x="49.5" y="150.9">14</text>
<text x="166.3" y="173.7">6</text>
<text x="166.3" y="171.2">7</text>
<text x="166.3" y="168.7">8</text>
<text x="112.3" y="178.8">3</text>
<text x="125" y="178.8">2</text>
<text x="166.3" y="178.8">4</text>
<text x="166.3" y="176.3">5</text>
<text x="29.8" y="185.2">1</text>
<text x="42.5" y="185.2">4</text>
<text x="166.3" y="183.9">2</text>
<text x="166.3" y="181.4">3</text>
<text x="42.5" y="190.2">3</text>
<text x="119.1" y="186.1" transform="rotate(-90 119.1 186.1)">1</text>
<text x="166.3" y="186.4">1</text>
</g>
<g font-size="1.8" fill="#840084">
<text x="89.7" y="50.4">100V</text>
<text x="23.3" y="72.5">10V</text>
<text x="42.3" y="72.5">10V</text>
<text x="109.1" y="183.7">50V</text>
<text x="136.3" y="185.3">10V</text>
<text x="128.2" y="187">10V</text>
<text x="147.2" y="187.3">10V</text>
</g>
</svg>
